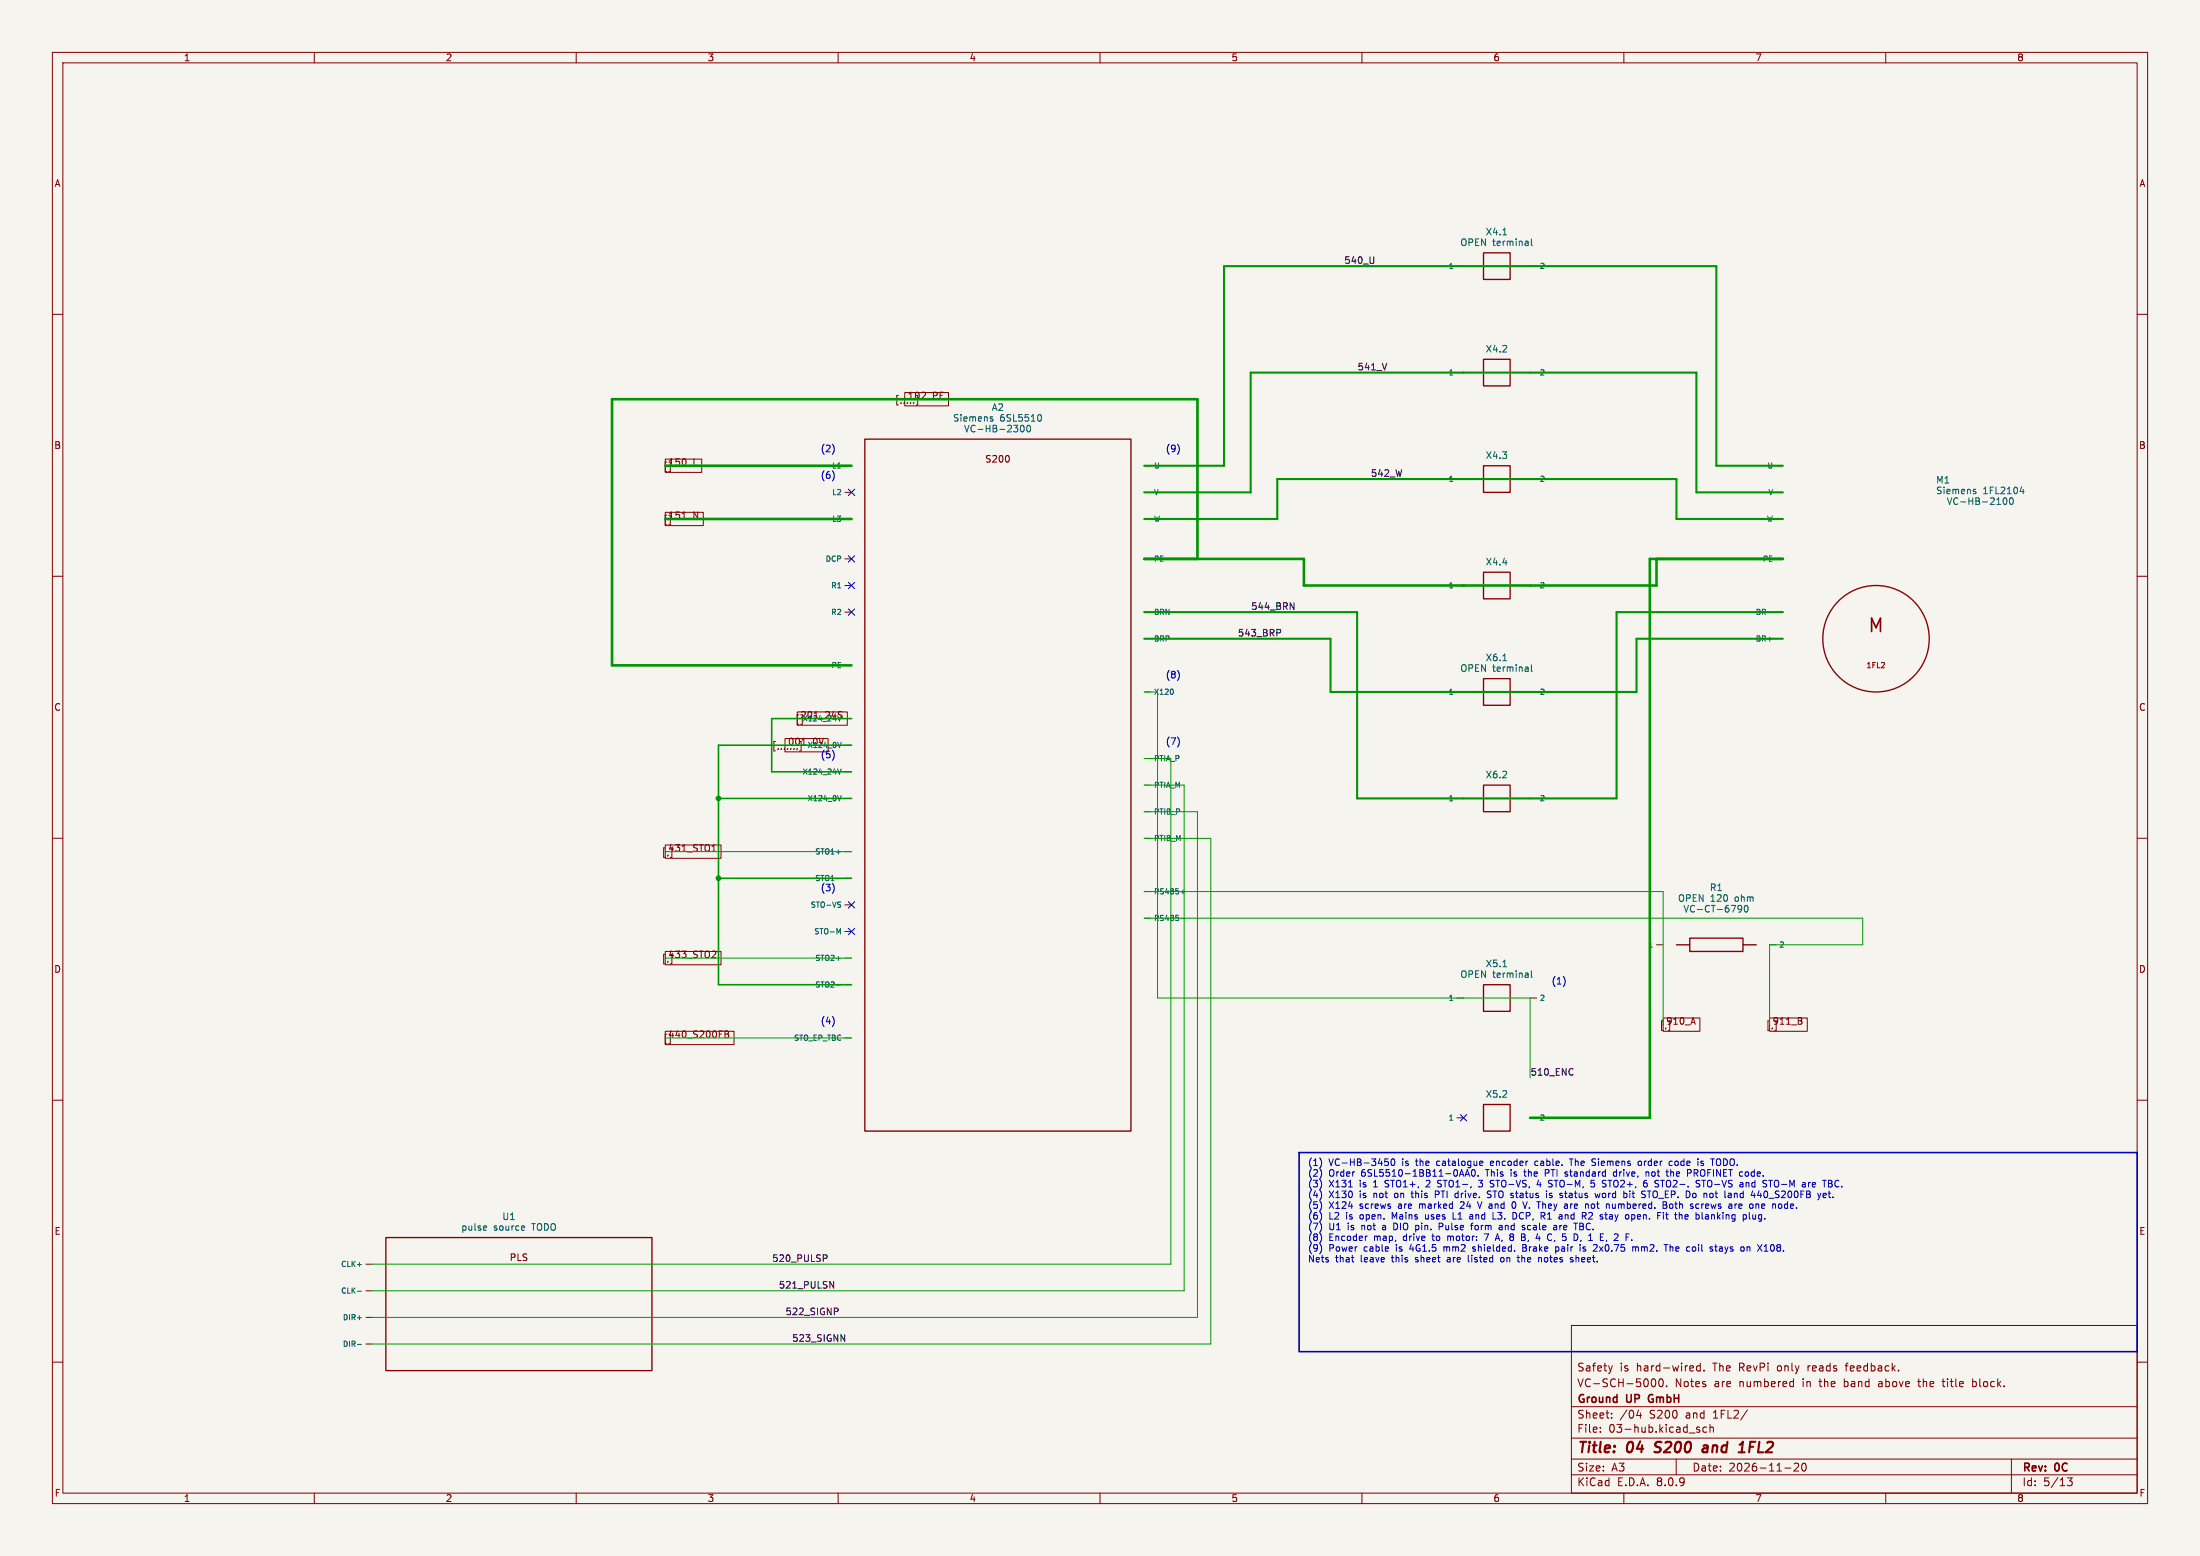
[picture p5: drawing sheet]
<svg xmlns="http://www.w3.org/2000/svg" width="420mm" height="297mm" viewBox="0 0 420 297" stroke-linecap="round" stroke-linejoin="round" font-family="sans-serif">
<path d="M0 0h420v297h-420z" fill="#f5f4ef" stroke="#f5f4ef" stroke-width=".19"/>
<g fill="none" stroke="#840000" stroke-width=".19">
<path d="M10 10h400v277h-400zM12 12h396v273h-396zM60 10v2M110 10v2M160 10v2M210 10v2M260 10v2M310 10v2M360 10v2M278.1 50.8h1.3M292.1 50.8h1.3M10 60h2"/>
<path d="M172.7 74.9h8.4v2.6h-8.4zM175.2 75.5v1.8h-.3M179.5 76.1h.6M179.5 74.9h.6M278.1 71.1h1.3M292.1 71.1h1.3M408 60h2M127 87.6h7v2.6h-7zM127 97.8h7.3v2.5h-7.3zM132.5 88.8h.6M132.5 97.7l.7 1.3v-1.3M161.3 88.9h1.3"/>
<path d="M161.3 94h1.3M161.3 99.1h1.3M192.6 87.2v.8M218.4 88.9h1.3M218.4 94h1.3M218.4 99.1h1.3M278.1 91.4h1.3M292.1 91.4h1.3M339.1 88.9h1.3M339.1 94h1.3M339.1 99.1h1.3M10 110h2"/>
<path d="M161.3 116.8h1.3M161.3 106.7h1.3M161.3 111.8h1.3M218.4 116.8h1.3M218.4 106.7h1.3M278.1 111.8h1.3M292.1 111.8h1.3M339.1 116.8h1.3M339.1 106.7h1.3M408 110h2M152.2 135.9h9.6v2.5h-9.6zM160.3 136.4l.3 .1 .2 .3-.3 .3h-.3"/>
<path d="M160.3 135.8l.5 .1M161.3 137.2h1.3M161.3 127h1.3M218.4 121.9h1.3M218.4 132.1h1.3M278.1 132.1h1.3M292.1 132.1h1.3M339.1 121.9h1.3M10 160h2M149.9 141h8.2v2.5h-8.2zM152.9 141.5v1.8h-.3M157.2 140.9l-.4 1.3"/>
<path d="M161.3 142.2h1.3M161.3 152.4h1.3M161.3 147.3h1.3M218.4 144.8h1.3M218.4 149.9h1.3M218.4 154.9h1.3M278.1 152.4h1.3M292.1 152.4h1.3M408 160h2M127 161.3h10.6v2.5h-10.6zM128.3 161.8v1.9h-.3M135.9 162.5h.7"/>
<path d="M161.3 162.6h1.3M161.3 167.6h1.3M161.3 172.7h1.3M161.3 177.8h1.3M218.4 170.2h1.3M218.4 175.3h1.3M218.4 160h1.3M127 196.8h13.1v2.6h-13.1zM127 181.6h10.6v2.6h-10.6zM128.3 182.2v1.8h-.3M136.5 181.6l.1 .2v.3l-.7 .7h.7M138.4 196.8h.4l.3 .2-.3 .4 .3 .1v.3l-.2 .2h-.5z"/>
<path d="M138.4 197.4h.4M161.3 182.9h1.3M161.3 188h1.3M161.3 198.1h1.3M278.1 190.5h1.3M292.1 190.5h1.3M316.2 180.3h1.3M317.5 194.3h7v2.6h-7zM318.8 194.9v1.8h-.3M337.8 194.3h7.2v2.6h-7.2zM337.8 180.3h1.3M339.1 194.9v1.8h-.3"/>
<path d="M343.9 194.4v.3M343.9 194.9l.1 .2-.1 .3M10 210h2M278.1 213.4h1.3M292.1 213.4h1.3M408 210h2M69.8 251.5h1.3M69.8 256.5h1.3M69.8 246.4h1.3M69.8 241.3h1.3M300 253h108v32h-108zM10 260h2"/>
<path d="M300 278.5h108M300 274.5h108M300 268.5h108M305.5 273.2v.2M305.5 272.5v.1M307.7 270.5v.2M307.7 269.8v.1M307.8 260.7l-.4 1M312.8 269.1l-.4 1.1h1M313.2 269.7v1M315.4 263.3l.2-.1a.8 .8 0 0 1 .5 .7 .8 .8 0 0 1-.5 .8l-.2-.1M316.8 263.3l.2-.1a.8 .8 0 0 1 .5 .7 .8 .8 0 0 1-.5 .8l-.2-.2-.1-.4z"/>
<path d="M318.2 264.5v.2M320 278.5v3M323.9 272.8l.5 .2 .1 .1-.1 .2-.4 .1M323.9 272.5h.5M324.6 260.2v1.5M324.6 260.8l-.4-.1-.3 .3 .1 .6h.6M325.3 261.5v.2M325.8 272.5l-.4-.1-.3 .3 .1 .6h.6M326.4 272.5l.3-.1 .3 .1 .1 .9M326.4 271.9v1.5M333.6 269.1l-1.3 1.9M341.9 263.7l.5 .1"/>
<path d="M342.4 264.6l-.5 .1M342.4 263.2v1.5M342.5 279.4l.6-.1 .2 .1 .1 .3-1 1.1h1M344.1 279.4l.2-.1a.8 .8 0 0 1 .5 .7 .8 .8 0 0 1-.5 .8l-.2-.2-.2-.4zM352.2 260.7h.6M358.7 264.2v.4M366.1 263.7h.6M366.3 263.2v1.3l.2 .2M370.7 263.7h.6M370.9 263.2v1.3l.4 .2M376.6 264.6h.6M376.6 263.8h.6"/>
<path d="M376.6 263.2v1.5M384 278.5v6.5M408 260h2M60 285v2M110 285v2M160 285v2M210 285v2M260 285v2M300 281.5h108M310 285v2M340.7 280.2h1.2M360 285v2"/>
<path d="M394.7 282.1h.9l-.5 .6 .4 .1v.6l-.2 .2-.6-.1"/>
</g>
<path d="M315.8 277.1l.3 .1M316.1 275.4v.6M325.2 276h.8M326 276.3l-.7 .1a.4 .4 0 0 0-.3 .4 .4 .4 0 0 0 .2 .4l.7-.1M331.9 277.2h1.1M334.2 275.2l-.3 2" fill="none" stroke="#840000" stroke-width=".4"/>
<path d="M314.8 266.4l-.1 .4 .1 .7" fill="none" stroke="#840000" stroke-width=".3"/>
<g fill="none" stroke="#840000" stroke-width=".25">
<path d="M283.2 48.3h5.1v5h-5.1zM283.2 68.6h5.1v5.1h-5.1zM165.1 83.8h50.8v132.1h-50.8zM283.2 88.9h5.1v5.1h-5.1zM283.2 109.2h5.1v5.1h-5.1zM283.2 129.5h5.1v5.1h-5.1zM283.2 149.9h5.1v5h-5.1zM322.6 179.1h10.1v2.5h-10.1zM283.2 188h5.1v5h-5.1zM320 180.3h2.6M332.7 180.3h2.6M283.2 210.8h5.1v5.1h-5.1z"/>
<path d="M73.7 236.2h50.8v25.4h-50.8z"/>
<circle cx="358.1" cy="121.9" r="10.2"/>
</g>
<g fill="none" stroke="#006464" stroke-width=".19">
<path d="M286.9 44.8h.7M291.7 46.1v.8M291.7 46.8l-.1 .1M291.7 46.3l-.1 .1M292.3 45.6v1.1l.2 .2M182.9 79.2l-.5-.1-.2 .1v.4l.6 .2 .1 .4-.2 .2-.5-.1M183.5 79.1v.1M183.5 79.5v.9M184 80l.6-.2-.1-.2-.3-.1-.2 .2 .1 .6h.4M185.1 79.7l.4-.2 .2 .2M185.1 79.5v.9M185.7 79.7l.2-.2 .3 .1v.8"/>
<path d="M185.7 79.7v.7M186.8 80l.6-.2-.1-.2-.3-.1-.2 .2v.6h.5M187.9 79.7l.2-.2 .3 .1 .1 .8M187.9 79.5v.9M189.5 79.6l-.3-.1-.2 .2 .1 .2 .4 .1v.3h-.5M191.2 79.2l-.2 1 .3 .2 .4-.1v-.5l-.1-.1-.3-.1-.3 .2M192.9 79.2l-.4-.1-.2 .1v.4l.5 .2 .1 .4-.2 .2-.5-.1M193.5 79.1v1.3h.6M195.1 79.1h-.6v.6l.1-.1 .5 .1 .1 .1-.1 .5-.2 .1-.4-.1M196.3 79.1h-.6v.6l.2-.1 .4 .1 .1 .1-.1 .5-.1 .1-.5-.1M196.9 79.5l.3-.4v1.3M198.3 79.2l.1-.1a.68 .68 0 0 1 .4 .7 .68 .68 0 0 1-.4 .6 .84 .84 0 0 1-.1-1.2z"/>
<path d="M184.1 81.2l.5 1.2 .4-1.2M186.1 81.3a.6 .6 0 0 0-.8 .4 .6 .6 0 0 0 .6 .7l.2-.1M186.7 82h1M188.3 81.2v1.2M188.3 81.8h.7M189 81.2v1.2M189.6 81.2h.4l.3 .2-.3 .4 .3 .1v.3l-.2 .2h-.5zM189.6 81.8h.4M190.9 82h.9M192.4 81.3l.5-.1 .2 .3-.8 .9h.8M193.5 81.2h.8l-.4 .5 .3 .1v.5l-.1 .1-.6-.1M194.9 81.3l.2-.1a.68 .68 0 0 1 .4 .6 .68 .68 0 0 1-.4 .6l-.3-.4z"/>
<path d="M196.1 81.3l.2-.1a.68 .68 0 0 1 .4 .6 .68 .68 0 0 1-.4 .6l-.3-.4zM196.9 80.4h.7M369.9 93.1v.4l.6 .2 .1 .3-.3 .2h-.4M371.1 93.4v.8M371.7 93.8l.6-.1-.1-.2-.4-.1-.1 .2v.6h.5M371.8 95l.4 1.3 .4-1.3M372.8 93.5l.4-.1 .2 .2M372.8 93.4v.8M373.4 93.6l.1-.2 .3 .1 .1 .7M373.4 93.6v.6M373.8 95.1a.6 .6 0 0 0-.9 .5 .6 .6 0 0 0 .6 .7l.3-.1M374.3 95.8h1"/>
<path d="M374.4 93.8l.7-.1-.1-.2-.4-.1-.2 .2 .1 .6h.5M375.6 93.5l.2-.1 .3 .1v.7M375.6 93.4v.8M375.9 95v1.3M375.9 95.6h.7M376.6 95v1.3M377.2 93.5l-.3-.1-.2 .2v.2l.5 .1v.3h-.5M377.2 95h.4l.3 .3-.3 .3 .3 .1v.3l-.2 .3h-.5zM377.2 95.6h.4M378.5 95.8h.9M378.7 94.2h.7M378.7 93.3l.3-.3v1.2"/>
<path d="M380 93.6h.4M380 95.1l.5-.1 .2 .4-.8 .9h.8M380.6 93h-.6v1.2M381 93v1.2h.6M381.2 96.3h.7M381.2 95.4l.4-.4v1.3M382 93.1l.5-.1 .2 .3-.8 .9h.8M382.6 95.1l.1-.1a.68 .68 0 0 1 .4 .7 .68 .68 0 0 1-.4 .6 .84 .84 0 0 1-.1-1.2zM383.2 94.2h.7M383.2 93.3l.4-.3v1.2M383.7 95.1l.2-.1a.68 .68 0 0 1 .5 .7 .68 .68 0 0 1-.5 .6l-.3-.5zM384.6 93h.1a.68 .68 0 0 1 .5 .6 .68 .68 0 0 1-.5 .6 .84 .84 0 0 1-.1-1.2z"/>
<path d="M385.9 92.9l-.3 .9h.8M386.2 93.4v.8M337.5 116.9h.7M160.6 136.6l-.4 1M223.9 131.7v.6M286.9 126.1h.7M291.7 127.4v.8M291.7 128.1l-.1 .1M291.7 127.6l-.1 .1M292.3 126.9v1.1l.2 .2M159.9 146.8l.3 1 .4-1M160.6 141.7l-.4 1"/>
<path d="M160.6 151.8l-.4 1.1M159.7 167.7h.7M160.1 172.2h.4M160.1 178l.3-.8v1.1M160.3 172.7l.2 .2-.2 .3M225.4 170.3h.8M225.4 175.3h.8M225.8 169.9v.7M320.6 171.6v-.4a.42 .42 0 0 1 .4-.4 .42 .42 0 0 1 .4 .4v.4M321.5 172.8l.4 1.3 .4-1.3M322.5 171.4l.2-.2-.1-.3-.6-.1v1.2M322.8 173.9l.3 .2 .4-.1"/>
<path d="M323.1 172.8l.4 .1M323.2 171.4h.5M323.9 170.8h-.7v1.2h.7M324 173.6h1M325.1 170.8v1.2l-.7-1.2v1.2M326.3 172.9a.6 .6 0 0 0-.8 .5 .6 .6 0 0 0 .6 .7l.2-.1M326.6 171.1l.4-.3v1.2M326.6 172h.8M326.7 172.8h.7M327.1 172.8v1.3M327.8 173.6h1M328.5 170.9v.4l-.7 .7h.8"/>
<path d="M329.2 170.9l.2-.1a.68 .68 0 0 1 .4 .6 .68 .68 0 0 1-.4 .6l-.3-.4zM330 172.8l-.4 .1a.86 .86 0 0 0 0 1.2l.4-.1 .1-.5-.3-.2-.3 .1-.1 .1M330.5 172.8h.8l-.5 1.3M331.3 171.3l.4-.1 .2 .2v.4l-.2 .2h-.4l-.1-.2zM332.4 171.3l.2-.1 .3 .1 .1 .7M332.4 170.8v1.2M332.5 173.4l-.2 .2h-.3l-.2-.2v-.3l.2-.3h.3l.2 .3a.84 .84 0 0 1-.4 1h-.2M333.1 172.9l.2-.1a.68 .68 0 0 1 .4 .7 .68 .68 0 0 1-.4 .6l-.3-.5zM333.6 171.3l.3-.1 .2 .2M333.6 171.2v.8M334.1 171.4l.2-.2 .3 .1 .1 .7M334.1 171.4v.6"/>
<path d="M159.7 188h.7M286.9 184.5h.7M291.7 185.8v.8M291.7 186.5l-.1 .1M291.7 186l-.1 .1M292.3 185.3v1.1l.2 .2M92.7 234l.2 .3-.6 .1M92.8 234.8h-.1M100 234l.2 .3-.7 .1M100.1 234.8h-.1M68.2 256.6h.8M68.2 246.5h.8"/>
<path d="M68.2 241.4h.8"/>
</g>
<path d="M262.3 49l-.1 1.2M246.3 115.1l.7 1.2v-1.2M244.2 120.1l.3 .3-.1 .3-.2 .1M157.2 239.5h.4l.3 .3-.1 .3-.6 .1M158.4 244.6l.8 1.3v-1.3M159.8 249.7l.2 .2-.1 .3-.1 .1M160.5 254.8l.8 1.2v-1.2" fill="none" stroke="#0f0f0f" stroke-width=".19"/>
<g fill="none" stroke="#0000c2" stroke-width=".19">
<path d="M159.2 85.3v.9M159.2 90.4v.8M225.1 85.3v.9M225.1 128.5v.8M159.2 143.7v.9M225.1 141.2v.8M159.2 169.1v.9M159.2 194.5v.9M298.7 186.9v.9M252.2 221.6v.8M252.2 223.6v.9M252.2 225.7v.8"/>
<path d="M252.2 227.7v.8M252.2 229.7v.9M252.2 231.8v.8M252.2 233.8v.9M252.2 235.9v.8M252.2 237.9v.9M257.4 226.6h.8M261 235.9l-.2 .1M265 221.2h-.6l-.1 .6 .2-.1h.4l.2 .2-.1 .5-.2 .1-.5-.1M265.7 221.3l.1-.1a.68 .68 0 0 1 .5 .6 .68 .68 0 0 1-.5 .7l-.3-.5zM266.1 233.5v1.2h.3M269.5 227.3l.1 1.2"/>
<path d="M272.1 231.8v.7l.2 .2M272.9 225.8l-.7 .8h.8M274 228h.5M274.4 226.5l.5 .1M274.4 225.7l.5 .3M274.5 227.3h-.5v1.3M274.7 233.5v1.2M275.3 234.1h-.6M275.6 238v.8M275.8 238l-.2 .1M276.4 235.9v.9M276.6 235.9l-.2 .2"/>
<path d="M277.4 231.4v1.3h.6M278.4 228.5l-.4 .1M278.6 224.5l.4-1.3 .5 1.3M278.7 224.2h.6M279.5 229.9l-.8 .8h.8M279.7 224.5l.4-1.3 .4 1.3M279.8 224.2h.6M280.3 239.6v1.1l.2 .2M280.6 231.9h.5M280.7 233.9h.5M280.9 223.7l.1 .6 .2 .2 .3-.1 .1-.7M281.1 233.5l-.2 .2v1"/>
<path d="M281.1 232.2h-.4l-.2 .2 .2 .3 .4-.1M281.1 238.8h.4M281.5 238l-.4 .2 .1 .1 .3 .1M282.1 229.4l.4 1.3M282.2 224.4v.1M282.2 226.4l.2 .2 .5-.1M282.2 225.3h.8l-.4 .5h.3M282.9 221.6l.2 .3-.6 .1M283 222.4l-.1 .1M283.9 227.6l.2 .3 .6 .3-.3 .4-.5-.1M284.2 235.5l-.6 1.3M284.7 221.6l-.2 .2v.5l.2 .2"/>
<path d="M284.7 225.9l.4 .1 .1 .3-.2 .3h-.3M285 232.7h.6M285.1 221.9l-.6 .1M285.4 236.8l.5-1.3 .4 1.3M285.6 236.4h.6M286.2 234.6l.1 .1h.5M286.2 234h.5l.1 .7M286.8 234.2l-.5 .1-.1 .1M289.1 231.4a.68 .68 0 0 1 .5 .7 .68 .68 0 0 1-.5 .6M289.3 229.6l.1 .6-.1 .3-.2 .2-.3-.2M289.8 239.6v1.1M290.7 238.2h.4"/>
<path d="M290.9 236.1l.3 .3-.1 .3-.2 .1M290.9 223.7h.5M291.1 234.4v.3M291.1 235.6l-.1 .5M291.1 223.2v1.3M291.1 238.2h.2M291.2 237.6h-.5v1.2h.6M291.2 238.1l-.1 .1M291.5 229.4l-.4 1.3M291.7 234l-.1 .1 .1 .6M293.2 236.4h.8M293.5 221.6l-.4 .1-.1 .2 .1 .5 .4 .1"/>
<path d="M293.7 225.2l-.3 .9h.8M294 225.7v.9M295 223.2v1.3M295 223.9h.5M295.2 227.8v.8M296.3 227.8h-.3l-.2 .1v.2l.5 .1v.3h-.5M296.8 233.9l.3 .1 .1 .7M296.8 236.8l-.1 .2M297 238v1.3M297.2 234.7h-.4M297.2 234.2l-.4 .1M297.5 238l.1 .2-.1 .5-.1 .1h-.4"/>
<path d="M297.8 233.9v.8M298 233.9l-.2 .2M298.8 231.8v.9M298.9 227.3v1.1l.3 .2M298.9 223.7h.3M298.9 224.1l.4 .2M299.3 224.3l-.4 .2M299.6 221.2h.7M299.8 229.8v.9M300 221.2v1.3M300.1 229.8l-.3 .2M300.8 233.5v1.2"/>
<path d="M300.9 239.6v1.3M301.6 233.5v1.2h.5M301.6 234.1h.4M302 234.1h.2M302.1 234l-.1 .1M302.2 238.8h.5M302.4 238l-.2 .2 .1 .1 .4 .2M303.5 231.4h.3M303.9 225.8h.3l.2 .2v.4l-.5 .2M303.9 232l-.7 .7h.8M304.1 221.2l.5 .1M304.1 238.8h.8"/>
<path d="M304.3 229.9l-.3-.1-.2 .2v.5l.2 .2 .3-.1M304.4 221.9l.2 .2-.2 .4M304.9 237.9v.2M305.5 227.8l-.3 .8-.2-.6-.3 .6M306.1 227.8l-.2 .2v.4l.2 .2M307 225.3h.7M307.3 225.3v1.3M307.8 229.8l.1 .8 .3 .1 .2-.2M308.4 229.8v.9M308.6 223.7h-.4l-.2 .2 .1 .6h.5M308.6 223.2v1.3M310.4 236.1h.4"/>
<path d="M311 235.5h-.6v1.3M311.1 227.8v.8M311.5 231.9l.4-.1 .2 .3-.1 .5h-.5M311.7 238.1l.4-.1 .1 .2M312.2 238.2l.2-.2h.3l.1 .8M312.2 238.2v.6M312.8 221.7l.2-.1 .3 .1 .1 .5-.1 .2-.3 .1-.2-.1zM314.2 223.8l.2-.1h.3l.1 .8M314.2 223.7v.8M314.5 227.3h.7M314.8 227.3v1.3M316.5 231.4v1.3"/>
<path d="M317.5 230h.4M317.9 230l.3 .2v.3l-.7 .2M318 231.8h.5M318.2 231.4v1.1l.3 .2M318.2 229.7l-.3 .3M318.8 237.6v1.2M318.9 221.6l.3 .1M318.9 229.8l-.2 .2v.4l.2 .3 .3-.1 .2-.2v-.4l-.3-.2M318.9 223.2v1.3M319.2 222.4l-.3 .1M319.3 223.7l-.4 .1M319.3 238h-.3l-.2 .1"/>
<path d="M319.8 221.7v.7M322.2 231.9l-.4-.1-.1 .2v.6h.5M322.3 232.2l-.6 .1M322.9 223.5l-.1 .3M323.4 223.9h.5M323.4 223.2v1.3M323.5 238l.2 .2M323.7 238.6l-.2 .2M324.2 229.8l.1 .1M324.3 230.6l-.3 .1M324.7 221.9l.5 .3-.1 .3-.4-.1M325.2 221.7l-.3-.1-.2 .2"/>
<path d="M325.2 225.3v1.3M325.6 232.6h.5M325.6 231.9h.5v.8M326.1 232.2l-.5 .1M327.4 238h.4M327.4 227.8h.5M327.5 237.6v1l.3 .2M327.6 227.3l.1 1.2M327.7 222.3l.5 .2M328.2 221.2l-.5 .2M328.6 238h-.3M328.7 238.3h-.3l-.2 .2 .1 .3h.4"/>
<path d="M331.2 227.8h.4v.8M331.6 229.8l-.3 .1M332.4 229.8l-.5 .2 .1 .6 .4 .1M332.6 230.1l-.7 .1M333.4 223.7h.3M333.5 225.7l.4 .2v.7M333.6 238h.4l.1 .8M333.7 224.5h-.3M333.9 231.4v1.1l.2 .2M334.5 225.8v.6M334.6 231.8l.1 .8 .3 .1 .2-.1M335.2 231.8v.9"/>
<path d="M335.5 228.2h.8M335.5 237.6l.9 1.2M336.4 237.6l-.9 1.2M336.7 229.8l-.4 .2 .1 .6 .3 .1M336.8 227.6v.8l.3 .2M336.8 238.8h.7M336.9 230.1l-.6 .1M337 237.7l.1-.1v1.2M338.8 225.5a.85 .85 0 0 0 .2 1.1h.3M339.3 225.3l-.4 .1M340.9 229.8l-.2 .2v.4l.2 .3 .4-.1M341.1 229.8l.2 .1"/>
<path d="M346 226.1l.6-.1-.1-.2-.3-.1-.2 .2v.6h.5M347.9 225.3h.7M348.3 225.3v1.3M348.5 227.8l.1 .3-.6 .1M348.6 228.5l-.1 .1M349 227.8h.5M349.2 227.3v1.1l.3 .2M349.7 225.4l-.6-.1v1.3M349.9 228.5v.1M350.4 226.4l.3 .2 .3-.1M351 225.4l-.3-.1-.3 .2M276.4 240l-.1 .1"/>
<path d="M276.4 240.4l-.2 .2 .2 .3M287 240.1l-.3-.1-.2 .3v.5l.2 .1 .3-.1M289.6 240h.5M290 240.9h.1M293.9 240l.4 .2v.7M300 240.5h.3v.2l-.4 .2"/>
</g>
<path d="M248 220h160v38h-160z" fill="none" stroke="#0000c2" stroke-width=".3"/>
<path d="M218.4 94h20.4v-22.9h85v22.9h16.6M218.4 88.9h15.3v-38.1h94v38.1h12.7M218.4 99.1h25.4v-7.7h76.2v7.7h20.4M218.4 116.8h40.7v35.6h49.5v-35.6h31.8M218.4 121.9h35.6v10.2h58.4v-10.2h28" fill="none" stroke="#009600" stroke-width=".4"/>
<path d="M127 99.1h35.6M127 88.9h35.6M218.4 106.7h30.5v5.1h67.3v-5.1M228.6 106.7v-30.5h-111.8v50.8h45.8M340.4 106.7h-25.4v106.7h-22.9" fill="none" stroke="#009600" stroke-width=".5"/>
<path d="M218.4 132.1h2.6v58.4h71.1v15.2M218.4 154.9h10.2v96.6h-157.5M218.4 149.9h7.7v96.5h-155M218.4 144.8h5.1v96.5h-152.4M127 162.6h35.6M218.4 160h12.7v96.5h-160M218.4 175.3h137.2v5h-17.8v15.3M218.4 170.2h99.1v25.4M127 198.1h35.6M127 182.9h35.6" fill="none" stroke="#009600" stroke-width=".19"/>
<path d="M162.6 137.2h-15.3v10.1h15.3M137.2 152.4h25.4M162.6 142.2h-25.4v45.8h25.4M137.2 167.6h25.4" fill="none" stroke="#009600" stroke-width=".3"/>
<g fill="none" stroke="#000084" stroke-width=".19">
<path d="M162 93.4l1.2 1.2M163.2 93.4l-1.2 1.2M162 106.1l1.2 1.2M162 111.2l1.2 1.2M162 116.2l1.2 1.2M163.2 106.1l-1.2 1.2M163.2 111.2l-1.2 1.2M163.2 116.2l-1.2 1.2M162 172.1l1.2 1.2M162 177.2l1.2 1.2M163.2 172.1l-1.2 1.2M163.2 177.2l-1.2 1.2"/>
<path d="M278.8 212.8l1.2 1.2M280 212.8l-1.2 1.2"/>
</g>
<g fill="#009600" stroke="#009600" stroke-width=".19">
<circle cx="137.2" cy="152.4" r=".46"/>
<circle cx="137.2" cy="167.6" r=".46"/>
</g>
<text font-size="3.5" fill="#840000" x="356.5" y="121.1">M</text>
<g font-size="2.8" fill="#840000">
<text x="301" y="277.9">Title:</text>
<text x="310.6" y="277.9">04</text>
<text x="316.8" y="277.9">S200</text>
<text x="326.7" y="277.9">and</text>
<text x="334.5" y="277.9">1FL2</text>
</g>
<g font-size="2.1" fill="#840000">
<text x="301" y="262">Safety</text>
<text x="309.2" y="262">is</text>
<text x="312.4" y="262">hard-wired.</text>
<text x="327.2" y="262">The</text>
<text x="332.3" y="262">RevPi</text>
<text x="339.7" y="262">only</text>
<text x="345.6" y="262">reads</text>
<text x="353.1" y="262">feedback.</text>
<text x="301" y="268.2">Ground</text>
<text x="301" y="265">VC-SCH-5000.</text>
<text x="310.6" y="268.2">UP</text>
<text x="315.4" y="268.2">GmbH</text>
<text x="319.7" y="265">Notes</text>
<text x="327.3" y="265">are</text>
<text x="332.2" y="265">numbered</text>
<text x="344.4" y="265">in</text>
<text x="347.8" y="265">the</text>
<text x="352.6" y="265">band</text>
<text x="359.3" y="265">above</text>
<text x="367.1" y="265">the</text>
<text x="371.9" y="265">title</text>
<text x="377.7" y="265">block.</text>
<text x="301" y="273.7">File:</text>
<text x="301" y="271">Sheet:</text>
<text x="307.1" y="273.7">03-hub.kicad_sch</text>
<text x="309.2" y="271">/04</text>
<text x="314.9" y="271">S200</text>
<text x="322" y="271">and</text>
<text x="327.3" y="271">1FL2/</text>
<text x="301" y="281.1">Size:</text>
<text x="307.6" y="281.1">A3</text>
<text x="323" y="281.1">Date:</text>
<text x="330" y="281.1">2026-11-20</text>
<text x="386" y="281.3">Rev:</text>
<text x="392.4" y="281.3">0C</text>
<text x="301" y="283.9">KiCad</text>
<text x="308.7" y="283.9">E.D.A.</text>
<text x="316.3" y="283.9">8.0.9</text>
<text x="386" y="283.9">Id:</text>
<text x="390.1" y="283.9">5/13</text>
</g>
<g font-size="1.8" fill="#840000">
<text x="35" y="11.9">1</text>
<text x="85" y="11.9">2</text>
<text x="135" y="11.9">3</text>
<text x="185" y="11.9">4</text>
<text x="235" y="11.9">5</text>
<text x="285" y="11.9">6</text>
<text x="335" y="11.9">7</text>
<text x="385" y="11.9">8</text>
<text x="10.3" y="35.9">A</text>
<text x="408.3" y="35.9">A</text>
<text x="170.7" y="77.2">[,,,,,]</text>
<text x="173.2" y="76.3">102_PE</text>
<text x="10.3" y="85.9">B</text>
<text x="126.5" y="89.9">[]</text>
<text x="127.5" y="89">150_L</text>
<text x="188" y="88.5">S200</text>
<text x="408.2" y="85.9">B</text>
<text x="126.5" y="100">[]</text>
<text x="127.5" y="99.2">151_N</text>
<text x="10.3" y="135.9">C</text>
<text x="152.7" y="137.3">201_24S</text>
<text x="408.2" y="135.9">C</text>
<text x="147.3" y="143.2">[,,,,,,,]</text>
<text x="150.3" y="142.3">001_0V</text>
<text x="151.7" y="138.1">[]</text>
<text x="126.2" y="163.5">[,]</text>
<text x="127.5" y="162.7">431_STO1</text>
<text x="10.3" y="185.9">D</text>
<text x="126.2" y="183.8">[,]</text>
<text x="127.5" y="183">433_STO2</text>
<text x="408.2" y="185.9">D</text>
<text x="316.7" y="196.5">[,]</text>
<text x="318" y="195.7">910_A</text>
<text x="337" y="196.5">[,]</text>
<text x="338.3" y="195.7">911_B</text>
<text x="126.5" y="199.1">[]</text>
<text x="127.5" y="198.2">440_S200FB</text>
<text x="10.3" y="235.9">E</text>
<text x="408.3" y="235.9">E</text>
<text x="97.2" y="240.9">PLS</text>
<text x="10.3" y="285.9">F</text>
<text x="35" y="286.9">1</text>
<text x="85" y="286.9">2</text>
<text x="135" y="286.9">3</text>
<text x="185" y="286.9">4</text>
<text x="235" y="286.9">5</text>
<text x="285" y="286.9">6</text>
<text x="335" y="286.9">7</text>
<text x="385" y="286.9">8</text>
<text x="408.3" y="285.9">F</text>
</g>
<g font-size="1.8" fill="#006464">
<text x="278.7" y="47.2">OPEN terminal</text>
<text x="283.5" y="45.1">X4.1</text>
<text x="283.5" y="67.5">X4.2</text>
<text x="189.2" y="78.6">A2</text>
<text x="283.5" y="87.8">X4.3</text>
<text x="369.5" y="92.5">M1</text>
<text x="283.5" y="108.1">X4.4</text>
<text x="278.7" y="128.4">OPEN terminal</text>
<text x="283.5" y="126.4">X6.1</text>
<text x="283.5" y="148.8">X6.2</text>
<text x="313.4" y="173.4">OPEN 120</text>
<text x="326.3" y="170.3">R1</text>
<text x="283.5" y="184.8">X5.1</text>
<text x="278.7" y="186.9">OPEN terminal</text>
<text x="283.5" y="209.7">X5.2</text>
<text x="95.8" y="233.1">U1</text>
<text x="88" y="235.1">pulse</text>
<text x="94.2" y="235.1">source</text>
<text x="101.7" y="235.1">TODO</text>
</g>
<g font-size="1.8" fill="#0f0f0f">
<text x="256.5" y="50.5">540_U</text>
<text x="259.1" y="70.8">541_V</text>
<text x="261.6" y="91.1">542_W</text>
<text x="238.8" y="116.5">544_BRN</text>
<text x="236.2" y="121.6">543_BRP</text>
<text x="292.1" y="205.4">510_ENC</text>
<text x="147.3" y="241">520_PULSP</text>
<text x="148.6" y="246">521_PULSN</text>
<text x="149.9" y="251.1">522_SIGNP</text>
<text x="151.1" y="256.2">523_SIGNN</text>
</g>
<g font-size="1.8" fill="#0000c2">
<text x="156.6" y="86.5">(2)</text>
<text x="222.4" y="86.5">(9)</text>
<text x="156.6" y="91.6">(6)</text>
<text x="222.4" y="129.7">(8)</text>
<text x="222.4" y="142.4">(7)</text>
<text x="156.6" y="144.9">(5)</text>
<text x="156.6" y="170.3">(3)</text>
<text x="296.1" y="188.1">(1)</text>
<text x="156.6" y="195.7">(4)</text>
<text x="249.6" y="222.9">(1)</text>
<text x="249.6" y="224.9">(2)</text>
<text x="249.6" y="227">(3)</text>
<text x="253.7" y="222.9">VC-HB-3450</text>
<text x="253.7" y="224.9">Order</text>
<text x="253.7" y="227">X131</text>
<text x="259.7" y="227">is</text>
<text x="260" y="224.9">6SL5510-1BB11-0AA0.</text>
<text x="262.5" y="227">1</text>
<text x="264.9" y="227">STO1+,</text>
<text x="267.8" y="222.9">is</text>
<text x="270.6" y="222.9">the</text>
<text x="272.9" y="227">2</text>
<text x="274.7" y="222.9">catalogue</text>
<text x="275.3" y="227">STO1-,</text>
<text x="283.4" y="227">3</text>
<text x="284" y="224.9">This</text>
<text x="285.2" y="222.9">encoder</text>
<text x="285.8" y="227">STO-VS,</text>
<text x="288.9" y="224.9">is</text>
<text x="291.7" y="224.9">the</text>
<text x="293.9" y="222.9">cable.</text>
<text x="294.9" y="227">4</text>
<text x="295.8" y="224.9">PTI</text>
<text x="297.3" y="227">STO-M,</text>
<text x="299.8" y="224.9">standard</text>
<text x="300.8" y="222.9">The</text>
<text x="305.2" y="222.9">Siemens</text>
<text x="305.6" y="227">5</text>
<text x="308" y="227">STO2+,</text>
<text x="309.3" y="224.9">drive,</text>
<text x="314.2" y="222.9">order</text>
<text x="315.7" y="224.9">not</text>
<text x="316" y="227">6</text>
<text x="318.4" y="227">STO2-.</text>
<text x="319.8" y="224.9">the</text>
<text x="320.3" y="222.9">code</text>
<text x="324" y="224.9">PROFINET</text>
<text x="326" y="222.9">is</text>
<text x="326.5" y="227">STO-VS</text>
<text x="328.8" y="222.9">TODO.</text>
<text x="334.2" y="224.9">code.</text>
<text x="335" y="227">and</text>
<text x="339.7" y="227">STO-M</text>
<text x="347.4" y="227">are</text>
<text x="351.6" y="227">TBC.</text>
<text x="249.6" y="229">(4)</text>
<text x="249.6" y="231.1">(5)</text>
<text x="249.6" y="233.1">(6)</text>
<text x="253.7" y="229">X130</text>
<text x="253.7" y="231.1">X124</text>
<text x="253.7" y="233.1">L2</text>
<text x="257.1" y="233.1">is</text>
<text x="259.7" y="229">is</text>
<text x="259.7" y="231.1">screws</text>
<text x="259.9" y="233.1">open.</text>
<text x="262.5" y="229">not</text>
<text x="266.2" y="233.1">Mains</text>
<text x="266.7" y="229">on</text>
<text x="267.2" y="231.1">are</text>
<text x="270.1" y="229">this</text>
<text x="271.4" y="231.1">marked</text>
<text x="272.8" y="233.1">uses</text>
<text x="274.8" y="229">PTI</text>
<text x="278.2" y="233.1">L1</text>
<text x="278.8" y="229">drive.</text>
<text x="279.5" y="231.1">24</text>
<text x="281.6" y="233.1">and</text>
<text x="283.1" y="231.1">V and</text>
<text x="285.2" y="229">STO status</text>
<text x="286.2" y="233.1">L3.</text>
<text x="289.9" y="231.1">0</text>
<text x="290.3" y="233.1">DCP,</text>
<text x="292.3" y="231.1">V. They</text>
<text x="295.8" y="233.1">R1</text>
<text x="296.9" y="229">is</text>
<text x="299.5" y="233.1">and</text>
<text x="299.7" y="229">status</text>
<text x="300.5" y="231.1">are</text>
<text x="304.1" y="233.1">R2</text>
<text x="304.7" y="231.1">not</text>
<text x="306.6" y="229">word</text>
<text x="307.8" y="233.1">stay</text>
<text x="308.9" y="231.1">numbered.</text>
<text x="312.2" y="229">bit</text>
<text x="312.8" y="233.1">open.</text>
<text x="315.9" y="229">STO_EP. Do</text>
<text x="319.1" y="233.1">Fit</text>
<text x="319.9" y="231.1">Both</text>
<text x="322.7" y="233.1">the</text>
<text x="325.4" y="231.1">screws</text>
<text x="326.8" y="233.1">blanking</text>
<text x="328.1" y="229">not</text>
<text x="332.3" y="229">land</text>
<text x="332.9" y="231.1">are</text>
<text x="336" y="233.1">plug.</text>
<text x="337.1" y="231.1">one</text>
<text x="337.6" y="229">440_S200FB</text>
<text x="341.7" y="231.1">node.</text>
<text x="249.6" y="235.1">(7)</text>
<text x="249.6" y="237.2">(8)</text>
<text x="249.6" y="239.2">(9)</text>
<text x="253.7" y="235.1">U1</text>
<text x="253.7" y="237.2">Encoder</text>
<text x="253.7" y="239.2">Power</text>
<text x="257.4" y="235.1">is</text>
<text x="260.2" y="235.1">not</text>
<text x="260.5" y="239.2">cable</text>
<text x="262.4" y="237.2">map,</text>
<text x="264.4" y="235.1">a</text>
<text x="266.7" y="235.1">DIO pin.</text>
<text x="266.8" y="239.2">is</text>
<text x="268.2" y="237.2">drive</text>
<text x="269.6" y="239.2">4G1.5</text>
<text x="273.9" y="237.2">to</text>
<text x="275.8" y="235.1">Pulse</text>
<text x="276.3" y="239.2">mm2</text>
<text x="277" y="237.2">motor:</text>
<text x="282" y="239.2">shielded.</text>
<text x="282.1" y="235.1">form</text>
<text x="286.6" y="237.2">A, 8</text>
<text x="287.7" y="235.1">and</text>
<text x="291.7" y="239.2">Brake</text>
<text x="291.9" y="237.2">B,</text>
<text x="292.3" y="235.1">scale</text>
<text x="294.9" y="237.2">4</text>
<text x="297.3" y="237.2">C,</text>
<text x="298.2" y="239.2">pair</text>
<text x="298.5" y="235.1">are</text>
<text x="300.4" y="237.2">5</text>
<text x="302.7" y="235.1">TBC.</text>
<text x="302.7" y="237.2">D,</text>
<text x="303.1" y="239.2">is</text>
<text x="305.8" y="237.2">1</text>
<text x="305.9" y="239.2">2x0.75</text>
<text x="308.2" y="237.2">E,</text>
<text x="311.1" y="237.2">2</text>
<text x="313.5" y="239.2">mm2.</text>
<text x="319.9" y="239.2">The</text>
<text x="324.3" y="239.2">coil</text>
<text x="328.9" y="239.2">stays</text>
<text x="335" y="239.2">on</text>
<text x="338.5" y="239.2">X108.</text>
<text x="249.6" y="241.3">Nets</text>
<text x="254.9" y="241.3">that</text>
<text x="259.9" y="241.3">leave</text>
<text x="266" y="241.3">this</text>
<text x="270.7" y="241.3">sheet</text>
<text x="276.9" y="241.3">are</text>
<text x="281.1" y="241.3">listed</text>
<text x="287.5" y="241.3">on</text>
<text x="291" y="241.3">the</text>
<text x="295.2" y="241.3">notes</text>
<text x="301.5" y="241.3">sheet.</text>
</g>
<g font-size="1.4" fill="#006464">
<text x="276.4" y="51.5">1</text>
<text x="293.9" y="51.5">2</text>
<text x="276.4" y="71.9">1</text>
<text x="293.9" y="71.9">2</text>
<text x="220.2" y="89.6">U</text>
<text x="337.3" y="89.6">U</text>
<text x="158.7" y="94.7">L2</text>
<text x="220.2" y="94.7">V</text>
<text x="276.4" y="92.2">1</text>
<text x="293.9" y="92.2">2</text>
<text x="337.5" y="94.7">V</text>
<text x="158.7" y="99.8">L3</text>
<text x="220.2" y="99.8">W</text>
<text x="337.2" y="99.8">W</text>
<text x="157.5" y="107.4">DCP</text>
<text x="220.2" y="107.4">PE</text>
<text x="336.4" y="107.4">PE</text>
<text x="158.5" y="112.5">R1</text>
<text x="276.4" y="112.5">1</text>
<text x="293.9" y="112.5">2</text>
<text x="158.5" y="117.6">R2</text>
<text x="220.2" y="117.6">BRN</text>
<text x="335" y="117.6">BR-</text>
<text x="220.2" y="122.7">BRP</text>
<text x="335" y="122.7">BR+</text>
<text x="158.6" y="127.7">PE</text>
<text x="220.2" y="132.8">X120</text>
<text x="276.4" y="132.8">1</text>
<text x="293.9" y="132.8">2</text>
<text x="153.1" y="148.1">X124_24V</text>
<text x="220.2" y="145.5">PTIA_P</text>
<text x="154" y="153.1">X124_0V</text>
<text x="220.2" y="150.6">PTIA_M</text>
<text x="220.2" y="155.7">PTIB_P</text>
<text x="276.4" y="153.1">1</text>
<text x="293.9" y="153.1">2</text>
<text x="220.2" y="160.8">PTIB_M</text>
<text x="155.5" y="163.3">STO1+</text>
<text x="154.6" y="173.5">STO-VS</text>
<text x="155.5" y="168.4">STO1-</text>
<text x="220.2" y="170.9">RS485+</text>
<text x="155.3" y="178.5">STO-M</text>
<text x="220.2" y="176">RS485-</text>
<text x="155.5" y="183.6">STO2+</text>
<text x="314.5" y="181.1">1</text>
<text x="339.6" y="181.1">2</text>
<text x="155.5" y="188.7">STO2-</text>
<text x="276.4" y="191.2">1</text>
<text x="293.9" y="191.2">2</text>
<text x="151.4" y="198.9">STO_EP_TBC</text>
<text x="276.4" y="214.1">1</text>
<text x="293.9" y="214.1">2</text>
<text x="65" y="242">CLK+</text>
<text x="65" y="247.1">CLK-</text>
<text x="65.3" y="252.2">DIR+</text>
<text x="65.3" y="257.3">DIR-</text>
</g>
<text font-size="1.4" fill="#0000c2" x="158.7" y="89.6">L1</text>
<g font-size="1.4" fill="#840000">
<text x="356.2" y="127.7">1FL2</text>
<text x="153.1" y="137.9">X124_24V</text>
<text x="154" y="143">X124_0V</text>
</g>
</svg>
